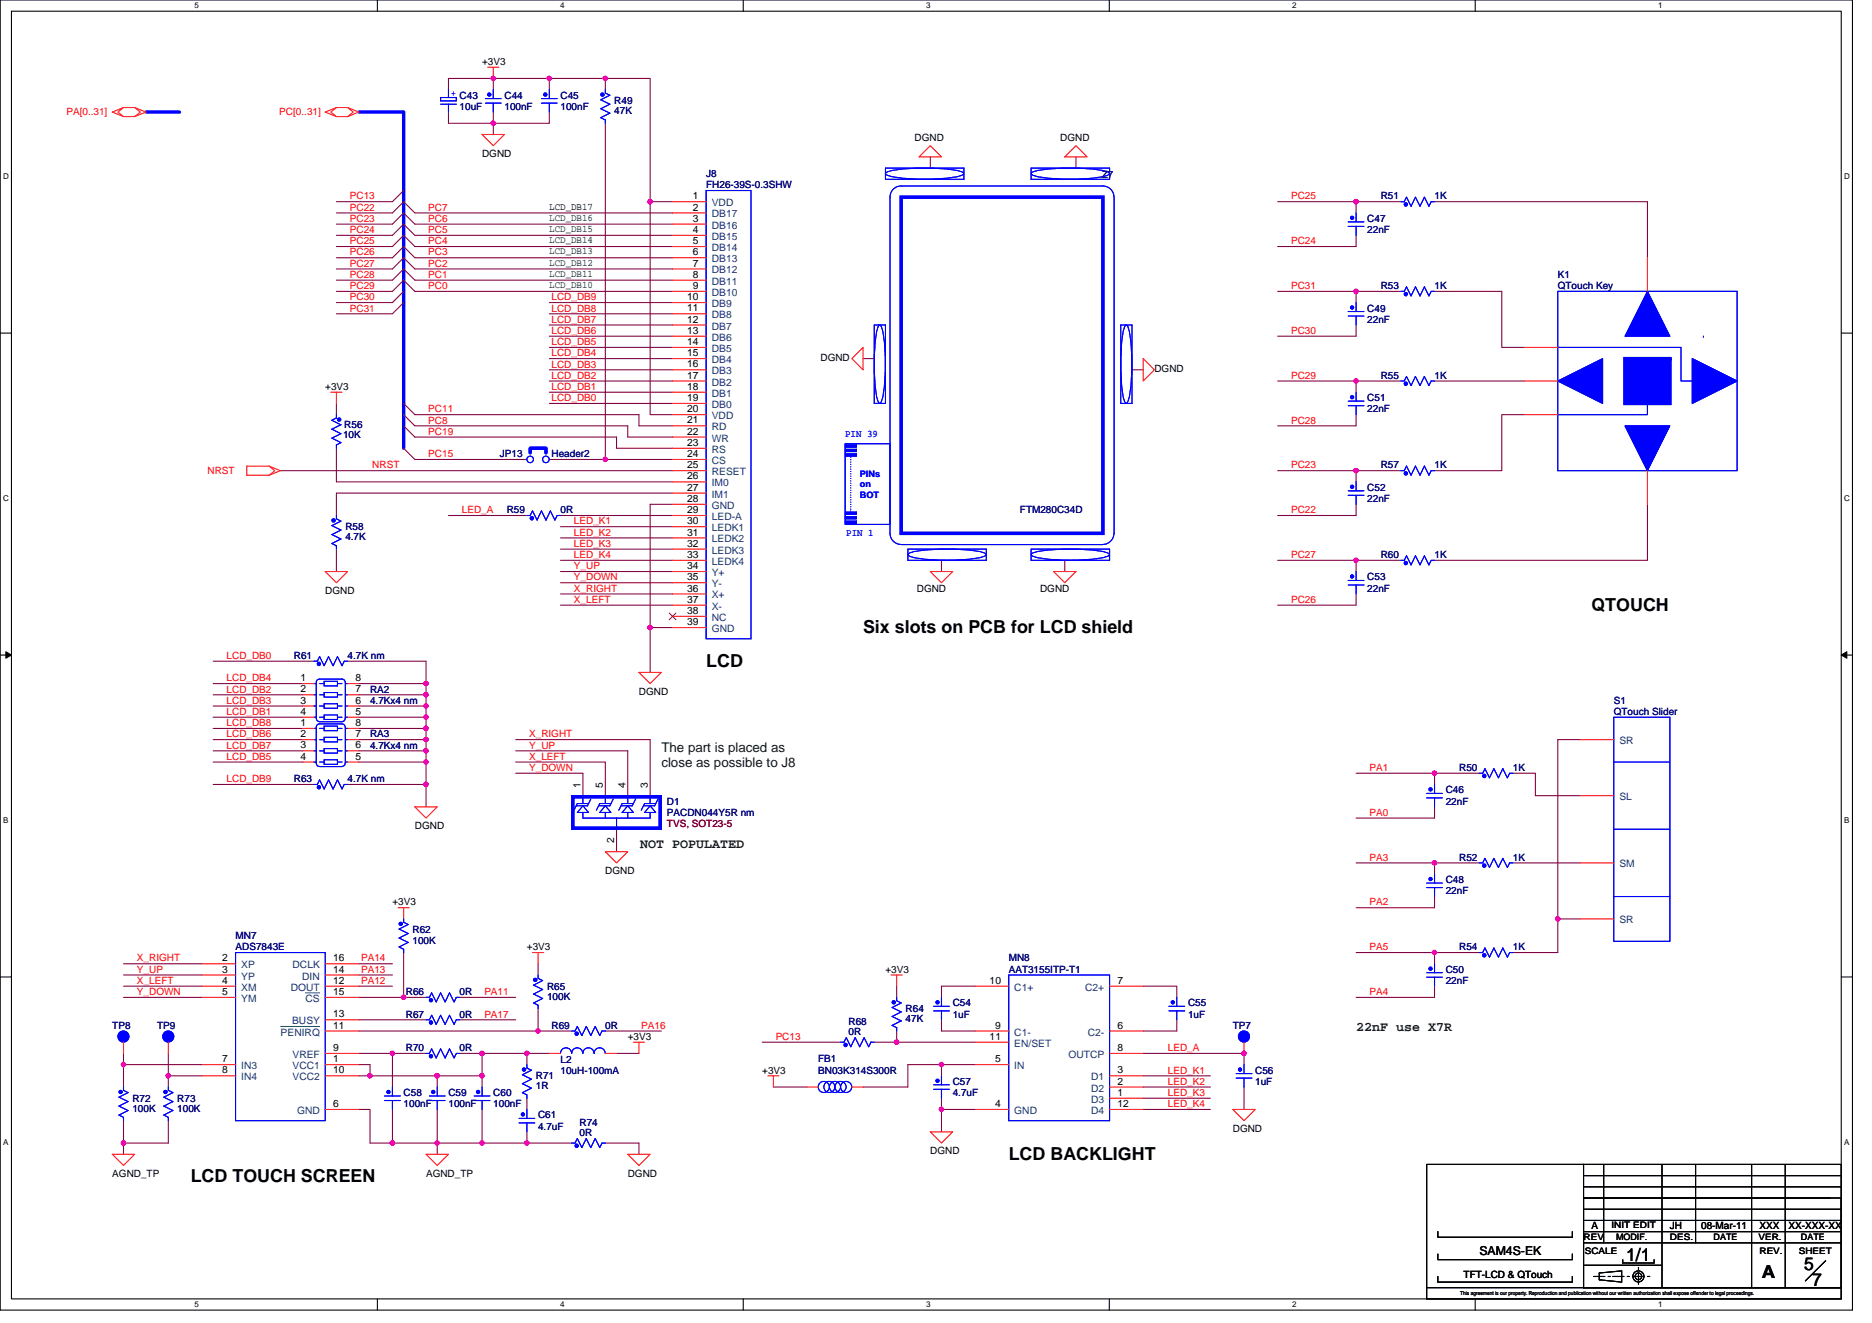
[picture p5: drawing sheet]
<svg xmlns="http://www.w3.org/2000/svg" width="297mm" height="210mm" viewBox="0 0 297 210" stroke-linecap="round" stroke-linejoin="round" font-family="sans-serif">
<path d="M0 0h293.9v207.9h-293.9zM1.8 1.8h290.4v204.3h-290.4z" fill="none" stroke="#000" stroke-width=".17"/>
<g fill="#fff">
<path d="M30.8 .2h.7v1.4h-.7z"/>
<path d="M30.8 206.3h.7v1.4h-.7z"/>
</g>
<path d="M59.9 0v1.8M59.9 206.1v1.8" fill="none" stroke="#000" stroke-width=".17"/>
<g fill="#fff">
<path d="M88.9 .2h.7v1.4h-.7z"/>
<path d="M88.9 206.3h.7v1.4h-.7z"/>
</g>
<path d="M117.9 0v1.8M117.9 206.1v1.8" fill="none" stroke="#000" stroke-width=".17"/>
<g fill="#fff">
<path d="M147 .2h.7v1.4h-.7z"/>
<path d="M147 206.3h.7v1.4h-.7z"/>
</g>
<path d="M176 0v1.8M176 206.1v1.8" fill="none" stroke="#000" stroke-width=".17"/>
<g fill="#fff">
<path d="M205 .2h.7v1.4h-.7z"/>
<path d="M205 206.3h.7v1.4h-.7z"/>
</g>
<path d="M234.1 0v1.8M234.1 206.1v1.8" fill="none" stroke="#000" stroke-width=".17"/>
<g fill="#fff">
<path d="M263.1 .2h.7v1.4h-.7z"/>
<path d="M263.1 206.3h.7v1.4h-.7z"/>
<path d="M.5 27.3h.9v1.4h-.9z"/>
<path d="M292.6 27.3h.9v1.4h-.9z"/>
<path d="M.5 78.4h.9v1.4h-.9z"/>
<path d="M292.6 78.4h.9v1.4h-.9z"/>
</g>
<path d="M0 52.9h1.8M292.2 52.9h1.7" fill="none" stroke="#000" stroke-width=".17"/>
<g fill="#fff">
<path d="M.5 129.5h.8v1.4h-.8z"/>
<path d="M292.6 129.5h.9v1.4h-.9z"/>
</g>
<path d="M0 103.9h1.8M292.2 103.9h1.7" fill="none" stroke="#000" stroke-width=".17"/>
<path d="M.9 103.4l.9 .5-.9 .5zM292.2 103.9l.8-.5v1z" fill="#000" stroke="#000" stroke-width=".16"/>
<g fill="#fff">
<path d="M.5 180.5h.8v1.4h-.8z"/>
<path d="M292.6 180.5h.9v1.4h-.9z"/>
</g>
<g fill="none" stroke="#000" stroke-width=".17">
<path d="M0 155h1.8M292.2 155h1.7M228.2 199v.9h21.3v-.9M228.2 195.4v.9h21.3v-.9M251.3 186.5h40.9M251.3 193.6h40.7M251.3 191.9h40.7M251.3 190.1h39.1M251.3 188.3h40.9M251.3 197.2h40.9M251.3 184.7h-24.9v19.6M251.3 195.4h40.9"/>
<path d="M251.3 184.7h40.9v19.6h-40.9zM251.3 190.1h40.9v14.2h-40.9zM254.5 184.7v12.5M257.5 199.9v.5h5v-.5M263.7 184.7v19.6M269 184.7v12.5M277.9 184.7v19.6M283.3 184.7v19.6M226.4 204.3h65.8v1.8h-65.8zM228.2 202.5v.9h21.3v-.9M251.3 200.7h12.4M252.9 202.5h1.8"/>
<path d="M253.8 202l3.5-.4v1.8l-3.5-.3zM255.2 202.5h.3M255.9 202.5h1.8M258.2 202.5h.4M259.1 202.5h1.8M260 201.1v.3M260 202v1.8M261.4 202.5h.4M289.7 200l-3.2 3.2"/>
<circle cx="260" cy="202.5" r=".53"/>
<circle cx="260" cy="202.5" r=".88"/>
</g>
<g fill="none" stroke="#800040" stroke-width=".17">
<path d="M71.2 17.8v1.8h7.1M78.3 12.4h8.9v1.8M78.3 12.4v1.8M78.3 19.6v1.7M78.3 12.4h-7.1v1.8M78.3 17.8v1.8M87.2 12.4h8.9v1.8M87.2 17.8v1.8h-8.9M96.1 12.4h7.1v19.6h3.5M96.1 19.6v53.3M53.4 39.1h8.9l1.7-1.8 1.8 1.8h40.9M53.4 37.3h8.9l1.7-1.7 1.8 1.7h40.9"/>
<path d="M53.4 35.6h8.9l1.7-1.8 1.8 1.8h40.9M53.4 33.8h8.9l1.7-1.8 1.8 1.8h40.9M64 30.2l-1.7 1.8h-8.9M103.2 32v33.8h3.5M147.6 24.9v1.8M170.7 24.9v1.8M202.7 32h12.5v1.8M215.2 32h7.1M215.2 37.3v1.8h-12.5M227.6 32h33.8v8.9M53.4 46.2h8.9l1.7-1.7 1.8 1.7h40.9M53.4 44.4h8.9l1.7-1.7 1.8 1.7h40.9"/>
<path d="M53.4 42.7h8.9l1.7-1.8 1.8 1.8h40.9M53.4 40.9h8.9l1.7-1.8 1.8 1.8h40.9M64 46.2l-1.7 1.8h-8.9M64 48l-1.7 1.8h-8.9M87.2 48h19.5M87.2 49.8h19.5M87.2 51.6h19.5M87.2 53.3h19.5M87.2 55.1h19.5M87.2 56.9h19.5M87.2 58.7h19.5M136.9 56.9h1.8"/>
<path d="M179.6 58.7h1.8M202.7 46.2h12.5v1.8M215.2 46.2h7.1M215.2 51.6v1.7h-12.5M227.6 46.2h10.7v8.9h3.5M44.5 74.7h62.2M53.4 64v1.8M53.4 71.1v5.4h53.3M64 71.1l1.8 1.8h17.8M64 67.6l1.8 1.7h32v1.8h8.9M64 64l1.8 1.8h35.6v1.8h5.3M64 65.8l1.8 1.8h33.8v1.7h7.1"/>
<path d="M87.2 72.9h8.9M87.2 60.5h19.5M87.2 62.2h19.5M87.2 64h19.5M96.1 72.9h10.6M106.7 78.2h-53.3v3.6M202.7 60.5h12.5v1.7M202.7 74.7h12.5v1.8M215.2 74.7h7.1M215.2 60.5h7.1M215.2 65.8v1.8h-12.5M227.6 60.5h14.2"/>
<path d="M241.8 65.8h-3.5v8.9h-10.7M53.4 87.1v3.6M71.2 81.8h12.4M88.9 96h17.8M88.9 94.2h17.8M88.9 92.5h17.8M88.9 90.7h17.8M88.9 88.9h17.8M88.9 87.1h17.8M88.9 85.3h17.8M88.9 83.6h17.8M88.9 81.8h17.8"/>
<path d="M103.2 99.6v7.1M106.7 80h-3.5v19.6h3.5M149.4 88.9v1.8M168.9 88.9v1.8M202.7 88.9h12.5v1.8M215.2 88.9h7.1M215.2 80v1.8h-12.5M215.2 94.2v1.8h-12.5M261.4 80v8.9h-33.8M33.8 104.9h16M33.8 108.5h14.2M33.8 119.1h14.2"/>
<path d="M33.8 117.3h14.2M33.8 115.6h14.2M33.8 113.8h14.2M33.8 112h14.2M33.8 110.2h14.2M55.2 104.9h12.4v3.6M56.9 108.5h10.7M56.9 110.2h10.7M56.9 112h10.7M56.9 113.8h10.7M56.9 115.6h10.7M56.9 117.3h10.7"/>
<path d="M56.9 119.1h10.7M67.6 108.5v1.7M67.6 110.2v1.8M67.6 112v1.8M67.6 113.8v1.8M67.6 115.6v1.7M67.6 119.1v1.8M67.6 117.3v1.8M81.8 117.3h21.4v8.9M81.8 119.1h17.8v7.1M250.7 117.3h-3.5v28.5M33.8 120.9h14.2"/>
<path d="M33.8 124.5h16M55.2 124.5h12.4M56.9 120.9h10.7M67.6 124.5v3.5M67.6 120.9v3.6M81.8 120.9h14.3v5.3M81.8 122.7h10.7v3.5M97.8 131.6v3.5M215.2 122.7h12.4v1.8M215.2 136.9h12.4v1.8M227.6 136.9h7.1M227.6 122.7h7.1"/>
<path d="M227.6 128v1.8h-12.4M240.1 136.9h10.6M240.1 122.7h3.5v3.5h7.1M19.6 152.9h12.4M19.6 154.7h12.4M19.6 156.5h12.4M19.6 158.2h12.4M56.9 158.2h7.1M56.9 156.5h5.4M56.9 154.7h5.4M56.9 152.9h5.4M64 151.1v7.1"/>
<path d="M64 158.2h3.6M72.9 158.2h8.9M85.4 152.9v1.8M142.3 156.5v1.7M154.7 156.5h-5.3v1.7M181.4 156.5h5.3v1.7M215.2 151.1h12.4v1.8M227.6 151.1h7.1M227.6 142.2v1.8h-12.4M227.6 156.5v1.7h-12.4M247.2 145.8v5.3h-7.1M247.2 145.8h3.5"/>
<path d="M19.6 167.1v1.8M19.6 168.9v3.6M19.6 168.9h12.4M19.6 177.8v3.6M26.7 170.7v1.8M26.7 177.8v3.6h-7.1M26.7 167.1v3.6M26.7 170.7h5.3M56.9 161.8h10.7M56.9 168.9h1.8v1.8M56.9 170.7h1.8M56.9 176h1.8v5.4h3.6"/>
<path d="M56.9 167.1h5.4M56.9 163.6h28.5M58.7 170.7h10.7M62.3 167.1h5.3M62.3 167.1v5.4M62.3 176v5.4M69.4 176v5.4M69.4 170.7v1.8M69.4 170.7h7.1M72.9 167.1h3.6M72.9 161.8h8.9M76.5 176v5.4"/>
<path d="M76.5 170.7v1.8M76.5 167.1v3.6M76.5 167.1h7.1M83.6 167.1v1.8M83.6 174.2v1.8M83.6 179.6v1.8M83.6 167.1h3.6M85.4 163.6h5.3M85.4 160v3.6M96.1 163.6h8.8M97.8 167.1h3.6M120.9 165.4h12.5"/>
<path d="M122.7 172.5h5.4M138.7 165.4h3.6M142.3 163.6v1.8M142.3 165.4h12.4M149.4 168.9h5.3M149.4 176h5.3M149.4 161.8v1.8h5.3M149.4 174.2v1.8M149.4 176v3.6M149.4 168.9v1.8M149.4 168.9h-5.3v3.6h-7.2M181.4 172.5h10.7"/>
<path d="M181.4 174.2h10.7M181.4 176h10.7M181.4 167.1h16v1.8M181.4 170.7h10.7M186.7 161.8v1.8h-5.3M197.4 172.5v3.5M19.6 181.4v1.7M62.3 181.4h7.1M69.4 181.4v1.7M69.4 181.4h7.1M76.5 181.4h7.1M83.6 181.4h7.1"/>
<path d="M96.1 181.4h5.3v1.7"/>
</g>
<g fill="#f0f" stroke="#f0f" stroke-width=".17">
<circle cx="197.4" cy="167.1" r=".35"/>
<circle cx="142.3" cy="165.3" r=".35"/>
<circle cx="149.4" cy="168.9" r=".35"/>
<circle cx="149.4" cy="176" r=".35"/>
<circle cx="103.2" cy="99.6" r=".35"/>
<circle cx="26.7" cy="170.7" r=".35"/>
<circle cx="19.6" cy="168.9" r=".35"/>
<circle cx="19.6" cy="181.3" r=".35"/>
<circle cx="85.4" cy="163.6" r=".35"/>
<circle cx="83.6" cy="167.1" r=".35"/>
<circle cx="64" cy="158.2" r=".35"/>
<circle cx="62.3" cy="167.1" r=".35"/>
<circle cx="83.6" cy="181.3" r=".35"/>
<circle cx="76.5" cy="181.3" r=".35"/>
<circle cx="62.3" cy="181.3" r=".35"/>
<circle cx="78.3" cy="19.5" r=".35"/>
<circle cx="96" cy="12.4" r=".35"/>
<circle cx="103.2" cy="32" r=".35"/>
<circle cx="78.3" cy="12.4" r=".35"/>
<circle cx="96" cy="72.9" r=".35"/>
<circle cx="87.1" cy="12.4" r=".35"/>
<circle cx="69.4" cy="181.3" r=".35"/>
<circle cx="76.5" cy="167.1" r=".35"/>
<circle cx="215.2" cy="88.9" r=".35"/>
<circle cx="215.2" cy="74.7" r=".35"/>
<circle cx="215.2" cy="60.4" r=".35"/>
<circle cx="215.2" cy="46.2" r=".35"/>
<circle cx="215.2" cy="32" r=".35"/>
<circle cx="227.6" cy="151.1" r=".35"/>
<circle cx="227.6" cy="136.9" r=".35"/>
<circle cx="227.6" cy="122.7" r=".35"/>
<circle cx="247.2" cy="145.8" r=".35"/>
<circle cx="69.4" cy="170.7" r=".35"/>
<circle cx="58.7" cy="170.7" r=".35"/>
<circle cx="76.5" cy="170.7" r=".35"/>
<circle cx="67.6" cy="108.4" r=".35"/>
<circle cx="67.6" cy="110.2" r=".35"/>
<circle cx="67.6" cy="112" r=".35"/>
<circle cx="67.6" cy="113.8" r=".35"/>
<circle cx="67.6" cy="115.6" r=".35"/>
<circle cx="67.6" cy="119.1" r=".35"/>
<circle cx="67.6" cy="120.9" r=".35"/>
<circle cx="67.6" cy="124.4" r=".35"/>
<circle cx="67.6" cy="117.3" r=".35"/>
</g>
<path d="M23.2 17.8h5.3M56.9 17.8h7.1v53.3M143 31.3h32v53.3h-32zM84.1 71.8v-.7h2.5v.7M90.9 126.4h13.9v5h-13.9z" fill="none" stroke="#00f" stroke-width=".53"/>
<g fill="none" stroke="#f00" stroke-width=".17">
<path d="M19.6 17.1h1.8l1.8 .7-1.8 .7M21.4 17.1l.9 .7-.9 .7M21.4 18.5h-1.8l-1.8-.7 1.8-.7-.9 .7 .9 .7M53.4 17.1h1.8l1.7 .7-1.7 .7M55.2 18.5h-1.8l-1.8-.7 1.8-.7-.9 .7 .9 .7M55.2 17.1l.8 .7-.8 .7M71.2 14.2h.1M71.2 17.8h.1M77.4 10.7h1.8M78.3 10.7v1.7M78.3 14.2h.1M78.3 17.8h.1"/>
<path d="M87.2 14.2h.1M87.2 17.8h.1M96.1 14.2h.1M96.1 19.6h.1M76.5 21.3h3.5l-1.7 1.8zM106.7 32h5.4M106.7 33.8h5.4M106.7 35.6h5.4M106.7 37.3h5.4M106.7 39.1h5.4M147.6 23.1l1.8 1.8h-3.6zM147.6 26.7h.1"/>
<path d="M170.7 26.7h.1M170.7 23.1l1.8 1.8h-3.6zM215.2 33.8h.1M215.2 37.3h.1M222.3 32h.1M227.6 32h.1M106.7 40.9h5.4M106.7 42.7h5.4M106.7 44.4h5.4M106.7 46.2h5.4M106.7 48h5.4M106.7 49.8h5.4"/>
<path d="M106.7 51.6h5.4M106.7 53.3h5.4M106.7 55.1h5.4M106.7 56.9h5.4M106.7 58.7h5.4M135.2 56.9l1.7-1.8v3.6zM138.7 56.9h.1M179.6 58.7h.1M181.4 56.9l1.8 1.8-1.8 1.8zM215.2 48h.1M215.2 51.6h.1M222.3 46.2h.1"/>
<path d="M227.6 46.2h.1M241.8 55.1h5.4M261.4 40.9v5.3M42.7 74h-3.5v1.4h3.5M42.7 74l1.8 .7-1.8 .7M42.7 74l.9 .7-.9 .7M52.5 62.2h1.8M53.4 62.2v1.8M53.4 65.8h.1M53.4 71.1h.1M83.6 72.9h.1M87.2 72.9h.1"/>
<path d="M106.7 60.5h5.4M106.7 62.2h5.4M106.7 64h5.4M106.7 65.8h5.4M106.7 67.6h5.4M106.7 69.3h5.4M106.7 71.1h5.4M106.7 72.9h5.4M106.7 74.7h5.4M106.7 76.5h5.4M106.7 78.2h5.4M215.2 62.2h.1"/>
<path d="M215.2 65.8h.1M215.2 76.5h.1M222.3 74.7h.1M222.3 60.5h.1M227.6 74.7h.1M227.6 60.5h.1M241.8 60.5h5.4M241.8 65.8h5.4M261.4 74.7v5.3M51.6 90.7h3.6l-1.8 1.8zM53.4 81.8h.1M53.4 87.1h.1"/>
<path d="M83.6 81.8h.1M88.9 81.8h.1M106.7 80h5.4M106.7 81.8h5.4M106.7 83.6h5.4M106.7 85.3h5.4M106.7 87.1h5.4M106.7 88.9h5.4M106.7 90.7h5.4M106.7 92.5h5.4M106.7 94.2h5.4M106.7 96h5.4"/>
<path d="M106.7 97.8h5.4M106.7 99.6h5.4M147.6 90.7h3.6l-1.8 1.8zM149.4 88.9h.1M167.2 90.7h3.5l-1.8 1.8zM168.9 88.9h.1M215.2 90.7h.1M215.2 94.2h.1M215.2 80h.1M222.3 88.9h.1M227.6 88.9h.1M48 115.6h1.8"/>
<path d="M48 117.3h1.8M48 119.1h1.8M48 108.5h1.8M48 110.2h1.8M48 112h1.8M48 113.8h1.8M49.8 104.9h.1M55.2 104.9h.1M55.2 119.1h1.7M55.2 117.3h1.7M55.2 115.6h1.7M55.2 113.8h1.7"/>
<path d="M55.2 112h1.7M55.2 110.2h1.7M55.2 108.5h1.7M101.4 106.7h3.5l-1.7 1.8zM250.7 117.3h5.4M48 120.9h1.8M49.8 124.5h.1M55.2 120.9h1.7M55.2 124.5h.1M65.8 128h3.6l-1.8 1.8zM92.5 126.2h.1M96.1 135.1h3.5l-1.8 1.8z"/>
<path d="M96.1 126.2h.1M97.8 131.6h.1M99.6 126.2h.1M103.2 126.2h.1M227.6 124.5h.1M227.6 128h.1M227.6 138.7h.1M234.7 122.7h.1M234.7 136.9h.1M240.1 122.7h.1M240.1 136.9h.1M250.7 126.2h5.4"/>
<path d="M250.7 136.9h5.4M32 152.9h5.4M32 154.7h5.4M32 156.5h5.4M32 158.2h5.4M51.6 152.9h5.3M51.6 154.7h5.3M51.6 156.5h5.3M51.6 158.2h5.3M63.2 144h1.7M64 144v1.8M64 145.8h.1"/>
<path d="M64 151.1h.1M67.6 158.2h.1M72.9 158.2h.1M84.5 151.1h1.8M85.4 151.1v1.8M85.4 154.7h.1M141.4 154.7h1.8M142.3 154.7v1.8M142.3 158.2h.1M149.4 158.2h.1M154.7 156.5h5.4M176.1 156.5h5.3"/>
<path d="M186.7 158.2h.1M227.6 152.9h.1M227.6 156.5h.1M227.6 142.2h.1M234.7 151.1h.1M240.1 151.1h.1M250.7 145.8h5.4M19.6 172.5h.1M19.6 177.8h.1M19.6 165.4v1.7M26.7 165.4v1.7M26.7 172.5h.1"/>
<path d="M26.7 177.8h.1M32 168.9h5.4M32 170.7h5.4M51.6 161.8h5.3M51.6 163.6h5.3M51.6 167.1h5.3M51.6 168.9h5.3M51.6 170.7h5.3M51.6 176h5.3M62.3 172.5h.1M62.3 176h.1M67.6 167.1h.1"/>
<path d="M67.6 161.8h.1M69.4 172.5h.1M69.4 176h.1M72.9 167.1h.1M72.9 161.8h.1M76.5 172.5h.1M76.5 176h.1M83.6 176h.1M83.6 179.6h.1M83.6 168.9h.1M83.6 174.2h.1M85.4 160h.1"/>
<path d="M87.2 167.1h1.7M90.7 163.6h.1M96.1 167.1h1.7M96.1 163.6h.1M100.5 165.4h1.8M101.4 165.4v1.7M121.8 170.7h1.8M122.7 170.7v1.8M128.1 172.5h1.7M133.4 165.4h.1M135.2 172.5h1.7M138.7 165.4h.1"/>
<path d="M142.3 163.6h.1M147.6 179.6h3.6l-1.8 1.8zM149.4 170.7h.1M149.4 174.2h.1M149.4 161.8h.1M154.7 163.6h5.4M154.7 165.4h5.4M154.7 168.9h5.4M154.7 176h5.4M176.1 163.6h5.3M176.1 167.1h5.3M176.1 170.7h5.3"/>
<path d="M176.1 172.5h5.3M176.1 174.2h5.3M176.1 176h5.3M186.7 161.8h.1M195.6 176h3.6l-1.8 1.8zM197.4 168.9h.1M197.4 172.5h.1M197.4 165.4v1.7M17.8 183.1h3.6l-1.8 1.8zM67.6 183.1h3.6l-1.8 1.8zM90.7 181.4h.1M96.1 181.4h.1"/>
<path d="M99.6 183.1h3.6l-1.8 1.8z"/>
</g>
<g fill="none" stroke="#00f" stroke-width=".17">
<path d="M69.9 15.5h2.5v.5h-2.5zM69.9 16.5h2.5M71.2 16.5v1.3M71.2 14.2v1.3M77 16.4h2.5M77 15.6h2.5M78.3 14.2v1.4M78.3 16.4v1.4M85.9 16.4h2.5M85.9 15.6h2.5M87.2 14.2v1.4M87.2 16.4v1.4"/>
<path d="M96.1 14.2v.6l.7 .3-1.5 .7 1.5 .7-1.5 .8 1.5 .6-1.5 .8 .8 .3v.6M112.1 30.2h7.1v71.1h-7.1zM140.5 26.7h12.4v1.7h-12.4zM140.6 27.4a20.7 20.7 0 0 1 7.4-.7l2.2 .1a7.4 7.4 0 0 1 2.6 .6l.1 .1a2.46 2.46 0 0 1-1.8 .7 31.6 31.6 0 0 1-10.1-.3l-.5-.4zM141.2 31.3v53.3a1.77 1.77 0 0 0 1.8 1.8M143 29.5a1.75 1.75 0 0 0-1.8 1.8M143 29.5h32M163.6 26.7h12.5v1.7h-12.5zM163.7 27.4a20.7 20.7 0 0 1 7.4-.7l2.2 .1a7.4 7.4 0 0 1 2.6 .6l.1 .1a2.46 2.46 0 0 1-1.8 .7 31.6 31.6 0 0 1-10.1-.3l-.5-.4zM175 29.5a1.77 1.77 0 0 1 1.8 1.8M176.8 31.3v53.3a1.79 1.79 0 0 1-1.8 1.8M213.9 35.9h2.5"/>
<path d="M213.9 35.2h2.5M215.2 33.8v1.4M215.2 35.9v1.4M222.3 32h.5l.4-.7 .7 1.4 .7-1.4 .7 1.4 .7-1.4 .7 1.4 .4-.7h.5M138.7 51.6h1.8v12.4h-1.8zM139.4 51.7l.2-.1a2.43 2.43 0 0 1 .6 1.8 31.7 31.7 0 0 1-.3 10.1l-.3 .5a2.45 2.45 0 0 1-.6-1.8 32.8 32.8 0 0 1 .3-10.2zM177.8 51.6h1.8v12.4h-1.8zM178.5 51.7l.2-.1a2.43 2.43 0 0 1 .6 1.8 31.7 31.7 0 0 1-.2 10.1l-.4 .5a2.45 2.45 0 0 1-.6-1.8 32.8 32.8 0 0 1 .3-10.2zM213.9 50.1h2.5M213.9 49.4h2.5M215.2 48v1.4M215.2 50.1v1.5"/>
<path d="M222.3 46.2h.5l.4-.7 .7 1.4 .7-1.4 .7 1.4 .7-1.4 .7 1.4 .4-.7h.5M247.2 46.2h28.4v28.5h-28.4zM247.2 55.1h19.5v5.4h1.8M270.3 53.3h.1M53.4 65.8v.5l-.7 .4 1.4 .7-1.4 .7 1.4 .7-1.4 .7 1.4 .7-.7 .4v.5M134.1 70.4h7.1v12.8h-7.1zM213.9 64.4h2.5M213.9 63.6h2.5M213.9 78.6h2.5M213.9 77.9h2.5M215.2 62.2v1.4M215.2 64.4v1.4"/>
<path d="M215.2 76.5v1.4M215.2 78.6v1.4M222.3 74.7h.5l.4-.7 .7 1.4 .7-1.4 .7 1.4 .7-1.4 .7 1.4 .4-.7h.5M222.3 60.5h.5l.4-.8 .7 1.5 .7-1.5 .7 1.5 .7-1.5 .7 1.5 .4-.7h.5M261.4 64v1.8h-14.2M53.4 81.8v.5l.7 .4-1.4 .7 1.4 .7-1.4 .7 1.4 .7-1.4 .7 .7 .4v.5M83.6 81.8h.5l.4-.7 .7 1.4 .7-1.4 .7 1.4 .7-1.4 .8 1.4 .3-.7h.5M143 86.4h32M144.1 87.1h12.4v1.8h-12.4zM144.2 87.8a20.7 20.7 0 0 1 7.3-.7l2.2 .2a7.4 7.4 0 0 1 2.7 .5l.1 .2a2.46 2.46 0 0 1-1.8 .6 31.6 31.6 0 0 1-10.2-.3l-.4-.3zM163.6 87.1h12.5v1.8h-12.5zM163.7 87.8a20.7 20.7 0 0 1 7.4-.7l2.2 .2a7.4 7.4 0 0 1 2.6 .5l.1 .2a2.46 2.46 0 0 1-1.8 .6 31.6 31.6 0 0 1-10.1-.3l-.5-.3z"/>
<path d="M213.9 92.8h2.5M213.9 92.1h2.5M215.2 90.7v1.4M215.2 92.8v1.4M222.3 88.9h.5l.4-.7 .7 1.4 .7-1.4 .7 1.4 .7-1.4 .7 1.4 .4-.7h.5M49.8 104.9h.6l.3-.7 .7 1.4 .7-1.4 .7 1.4 .7-1.4 .8 1.4 .3-.7h.6M49.8 117.3h.4M49.8 115.6h.4M49.8 110.2h.4M49.8 108.5h.4M49.8 119.1h.4M49.8 113.8h.4"/>
<path d="M49.8 112h.4M50.2 113.9a.53 .53 0 0 0 .5 .6M50.2 108.3v5.7M50.2 108.3l.2-.5 .3-.1h3.6l.4 .3 .1 .3M50.7 115.6h.7M50.7 117.3h.7M50.7 119.1h.7M50.7 108.5h.7M50.7 110.2h.7M50.7 112h.7M50.7 113.8h.7M50.7 114.5h3.6"/>
<path d="M51.4 115.2h2.1v.7h-2.1zM51.4 117h2.1v.7h-2.1zM51.4 118.8h2.1v.7h-2.1zM51.4 108.1h2.1v.7h-2.1zM51.4 109.9h2.1v.7h-2.1zM51.4 111.7h2.1v.7h-2.1zM51.4 113.4h2.1v.8h-2.1zM53.5 115.6h.8M53.5 117.3h.8M53.5 119.1h.8M53.5 108.5h.8M53.5 110.2h.8"/>
<path d="M53.5 113.8h.8M53.5 112h.8M54.8 113.9a.54 .54 0 0 1-.6 .6M54.8 108.3v5.7M54.8 115.6h.4M54.8 117.3h.4M54.8 119.1h.4M54.8 108.5h.4M54.8 110.2h.4M54.8 112h.4M54.8 113.8h.4M256.1 113.8h8.9v35.6h-8.9z"/>
<path d="M49.8 124.5h.6l.3-.8 .7 1.5 .7-1.5 .7 1.5 .7-1.5 .8 1.5 .3-.7h.6M49.8 120.9h.4M50.7 121.6a.53 .53 0 0 1-.5-.5v-5.7a.51 .51 0 0 1 .5-.5h3.6l.4 .2 .1 .3v5.7a.54 .54 0 0 1-.6 .5M50.7 120.9h.7M50.7 121.6h3.6M51.4 120.5h2.1v.8h-2.1zM53.5 120.9h.8M54.8 120.9h.4M92.5 127.8l.9 1.1h-1.8zM92.5 126.2v1.3M93.4 127.5h-1.8l-.5 1M93.7 126.8l-.5 1h-1.8"/>
<path d="M96.1 127.8l.8 1.1h-1.7zM96.1 128.9v.9M96.1 126.2v1.3M96.9 127.5h-1.7l-.6 1M97.3 126.8l-.5 1h-1.8M97.8 129.8v1.8M99.6 127.8l.9 1.1h-1.8zM99.6 128.9v.9M99.6 126.2v1.3M100.5 127.5h-1.8l-.5 1M100.9 126.8l-.6 1h-1.8M103.2 128.9v.9h-10.7v-.9"/>
<path d="M103.2 127.8l.9 1.1h-1.8zM103.2 126.2v1.3M104.1 127.5h-1.8l-.6 1M104.4 126.8l-.5 1h-1.8M226.4 126.6h2.5M226.4 125.9h2.5M227.6 124.5v1.4M227.6 126.6v1.4M227.6 138.7v1.4M234.7 122.7h.6l.3-.7 .7 1.4 .7-1.4 .8 1.4 .7-1.4 .7 1.4 .3-.7h.6M234.7 136.9h.6l.3-.7 .7 1.4 .7-1.4 .8 1.4 .7-1.4 .7 1.4 .3-.7h.6M256.1 131.6h8.9"/>
<path d="M256.1 120.9h8.9M37.4 151.1h14.2v26.7h-14.2zM64 145.8v.5l.8 .4-1.5 .7 1.5 .7-1.5 .7 1.5 .7-1.5 .7 .7 .4v.5M67.6 158.2h.5l.4-.7 .7 1.5 .7-1.5 .7 1.5 .7-1.5 .7 1.5 .4-.8h.5M85.4 154.7v.5l.7 .4-1.4 .7 1.4 .7-1.4 .7 1.4 .7-1.4 .7 .7 .4v.5M142.3 158.2v.6l.7 .3-1.4 .8 1.4 .6-1.4 .8 1.4 .7-1.4 .7 .7 .3v.6M148.1 159.7h2.5M149.4 158.2v1.5M160.1 154.7h16v23.1h-16zM185.5 159.7h2.5M186.7 158.2v1.5M226.4 155h2.5"/>
<path d="M226.4 154.3h2.5M226.4 140.8h2.5M226.4 140.1h2.5M227.6 152.9v1.4M227.6 155v1.5M227.6 140.8v1.4M234.7 151.1h.6l.3-.7 .7 1.4 .7-1.4 .8 1.4 .7-1.4 .7 1.4 .3-.7h.6M256.1 142.2h8.9M19.6 172.5v.5l.7 .4-1.4 .7 1.4 .7-1.4 .7 1.4 .7-1.4 .7 .7 .4v.5M26.7 172.5v.5l.7 .4-1.4 .7 1.4 .7-1.4 .7 1.4 .7-1.4 .7 .7 .4v.5M61 174.6h2.5M61 173.9h2.5"/>
<path d="M62.3 172.5v1.4M62.3 174.6v1.4M67.6 167.1h.5l.4-.7 .7 1.5 .7-1.5 .7 1.5 .7-1.5 .7 1.5 .4-.8h.5M67.6 161.8h.5l.4-.7 .7 1.4 .7-1.4 .7 1.4 .7-1.4 .7 1.4 .4-.7h.5M68.1 174.6h2.5M68.1 173.9h2.5M69.4 172.5v1.4M69.4 174.6v1.4M75.2 174.6h2.5M75.2 173.9h2.5M76.5 172.5v1.4M76.5 174.6v1.4"/>
<path d="M82.4 178.2h2.5M82.4 177.4h2.5M83.6 168.9v.5l.7 .4-1.4 .7 1.4 .7-1.4 .7 1.4 .7-1.4 .8 .7 .3v.5M83.6 176v1.4M83.6 178.2v1.4M90.7 167.1a.88 .88 0 0 0-.9-.9 .88 .88 0 0 0-.9 .9M90.7 163.6h.5l.4-.7 .7 1.4 .7-1.4 .7 1.4 .7-1.4 .8 1.4 .3-.7h.6M92.5 167.1a.88 .88 0 0 0-.9-.9 .88 .88 0 0 0-.9 .9M94.3 167.1a.88 .88 0 0 0-.9-.9 .88 .88 0 0 0-.9 .9M96 167.1a.88 .88 0 0 0-.8-.9 .88 .88 0 0 0-.9 .9M133.4 165.4h.5l.4-.8 .7 1.5 .7-1.5 .7 1.5 .7-1.5 .7 1.5 .4-.7h.5M148.1 172.8h2.5"/>
<path d="M148.1 172.1h2.5M148.1 160.4h2.5M149.4 170.7v1.4M149.4 172.8v1.4M149.4 160.4v1.4M185.5 160.4h2.5M186.7 160.4v1.4M196.1 171h2.5M196.1 170.3h2.5M197.4 168.9v1.4M197.4 171v1.5M90.7 181.4h.5l.4-.8 .7 1.5 .7-1.5 .7 1.5 .7-1.5 .8 1.5 .3-.7h.6"/>
<circle cx="84.1" cy="72.9" r=".52"/>
<circle cx="86.6" cy="72.9" r=".52"/>
<circle cx="130.7" cy="172.5" r=".88"/>
<circle cx="131.6" cy="172.5" r=".88"/>
<circle cx="132.5" cy="172.5" r=".88"/>
<circle cx="133.4" cy="172.5" r=".88"/>
<circle cx="134.3" cy="172.5" r=".88"/>
</g>
<g fill="#00f" stroke="#00f" stroke-width=".17">
<path d="M134.1 70.6v.4h1.8v-.4z" fill-rule="evenodd"/>
<path d="M134.1 81.3v.3h1.8v-.3z" fill-rule="evenodd"/>
<path d="M134.1 72v.4h1.8v-.4z" fill-rule="evenodd"/>
<path d="M134.1 82.7v.3h1.8v-.3z" fill-rule="evenodd"/>
<path d="M134.1 82v.3h1.8v-.3z" fill-rule="evenodd"/>
<path d="M134.1 71.3v.3h1.8v-.3z" fill-rule="evenodd"/>
<path d="M134.1 70.6v.4h1.8v-.4z" fill-rule="evenodd"/>
<path d="M134.1 81.3v.3h1.8v-.3z" fill-rule="evenodd"/>
<path d="M134.1 72v.4h1.8v-.4z" fill-rule="evenodd"/>
<path d="M134.1 82.7v.3h1.8v-.3z" fill-rule="evenodd"/>
<path d="M134.1 82v.3h1.8v-.3z" fill-rule="evenodd"/>
<path d="M134.1 71.3v.3h1.8v-.3z" fill-rule="evenodd"/>
<path d="M261.4 46.2l3.6 7.1h-7.2z" fill-rule="evenodd"/>
<path d="M268.5 56.9l7.1 3.6-7.1 3.5z" fill-rule="evenodd"/>
<path d="M257.8 67.6h7.2l-3.6 7.1z" fill-rule="evenodd"/>
<path d="M247.2 60.5l7.1-3.6v7.1z" fill-rule="evenodd"/>
<path d="M261.4 46.2l3.6 7.1h-7.2z" fill-rule="evenodd"/>
<path d="M268.5 56.9l7.1 3.6-7.1 3.5z" fill-rule="evenodd"/>
<path d="M257.8 67.6h7.2l-3.6 7.1z" fill-rule="evenodd"/>
<path d="M247.2 60.5l7.1-3.6v7.1z" fill-rule="evenodd"/>
<circle cx="223.1" cy="46.7" r=".26"/>
<circle cx="68.4" cy="167.6" r=".26"/>
<circle cx="63.6" cy="146.6" r=".26"/>
<circle cx="68.4" cy="158.7" r=".26"/>
<circle cx="68.4" cy="162.2" r=".26"/>
<circle cx="53.8" cy="66.6" r=".26"/>
<circle cx="134.2" cy="165.8" r=".26"/>
<circle cx="214.5" cy="48.8" r=".25"/>
<circle cx="235.5" cy="151.6" r=".26"/>
<circle cx="235.5" cy="123.1" r=".26"/>
<circle cx="148.8" cy="171.5" r=".25"/>
<circle cx="84.9" cy="155.5" r=".26"/>
<circle cx="50.6" cy="105.3" r=".26"/>
<circle cx="223.1" cy="89.3" r=".26"/>
<circle cx="227" cy="153.7" r=".25"/>
<circle cx="186.1" cy="159" r=".25"/>
<circle cx="223.1" cy="32.4" r=".26"/>
<circle cx="227" cy="125.2" r=".25"/>
<circle cx="75.9" cy="173.2" r=".25"/>
<circle cx="61.6" cy="173.2" r=".25"/>
<circle cx="19.1" cy="173.3" r=".26"/>
<circle cx="214.5" cy="63" r=".25"/>
<circle cx="77.6" cy="15" r=".25"/>
<circle cx="223.1" cy="75.1" r=".26"/>
<circle cx="91.5" cy="164" r=".26"/>
<circle cx="26.7" cy="164.5" r=".88"/>
<circle cx="141.8" cy="159" r=".26"/>
<circle cx="83" cy="176.8" r=".25"/>
<circle cx="235.5" cy="137.3" r=".26"/>
<circle cx="214.5" cy="34.6" r=".25"/>
<circle cx="52.9" cy="82.6" r=".26"/>
<circle cx="223.1" cy="60.9" r=".26"/>
<circle cx="196.8" cy="169.7" r=".25"/>
<circle cx="50.6" cy="124.9" r=".26"/>
<circle cx="86.5" cy="15" r=".25"/>
<circle cx="148.8" cy="159" r=".25"/>
<circle cx="95.6" cy="15" r=".26"/>
<circle cx="84.4" cy="82.2" r=".26"/>
<circle cx="83.2" cy="169.7" r=".26"/>
<circle cx="227" cy="139.5" r=".25"/>
<circle cx="197.4" cy="164.5" r=".88"/>
<circle cx="19.6" cy="164.5" r=".88"/>
<circle cx="68.7" cy="173.2" r=".25"/>
<circle cx="214.5" cy="91.5" r=".25"/>
<circle cx="26.3" cy="173.3" r=".26"/>
<circle cx="214.5" cy="77.2" r=".25"/>
<circle cx="91.5" cy="181.8" r=".26"/>
</g>
<path d="M135 72.5v8.6M135 81.1h.1" fill="none" stroke="#00f" stroke-width=".17" stroke-dasharray="0 .3"/>
<path d="M106.2 97.3l1.1 1M107.2 97.3l-1 1" fill="none" stroke="#804000" stroke-width=".16"/>
<g fill="#00f" stroke="#00f" stroke-width=".53">
<path d="M257.8 56.9v7.1h7.2v-7.1z" fill-rule="evenodd"/>
<path d="M257.8 56.9v7.1h7.2v-7.1z" fill-rule="evenodd"/>
</g>
<path d="M48.5 157.5h2.2M44.5 162.9h6.2" fill="none" stroke="#004080" stroke-width=".16"/>
<g font-size="2.8">
<text x="136.9" y="100.4">Six slots on PCB for LCD shield</text>
<text x="252.5" y="96.9">QTOUCH</text>
<text x="112.1" y="105.8">LCD</text>
<text x="160.1" y="184">LCD BACKLIGHT</text>
<text x="30.3" y="187.6">LCD TOUCH SCREEN</text>
<text x="258" y="200.1">1/1</text>
<text x="279.5" y="202.8">A</text>
<text x="286.3" y="201.5">5</text>
<text x="287.5" y="204">7</text>
</g>
<g font-size="2.1" fill="#004000">
<text x="104.9" y="119.3">The part is placed as</text>
<text x="104.9" y="121.7">close as possible to J8</text>
<text x="101.6" y="134.6">NOT POPULATED</text>
<text x="215.2" y="163.6">22nF use X7R</text>
</g>
<text font-size="1.9" x="234.7" y="199.1">SAM4S-EK</text>
<g font-size="1.6">
<text x="76.5" y="10.3">+3V3</text>
<text x="145.1" y="22.4">DGND</text>
<text x="168.2" y="22.4">DGND</text>
<text x="76.5" y="24.9">DGND</text>
<text x="87.2" y="33.3">LCD_DB17</text>
<text x="109.9" y="31.6">1</text>
<text x="109.9" y="33.4">2</text>
<text x="109.9" y="35.2">3</text>
<text x="109.9" y="37">4</text>
<text x="109.9" y="38.7">5</text>
<text x="109.9" y="40.5">6</text>
<text x="109" y="47.6">10</text>
<text x="109.9" y="42.3">7</text>
<text x="109.9" y="44.1">8</text>
<text x="109.9" y="45.8">9</text>
<text x="109" y="49.4">11</text>
<text x="109" y="51.2">12</text>
<text x="109" y="53">13</text>
<text x="109" y="54.7">14</text>
<text x="109" y="56.5">15</text>
<text x="109" y="58.3">16</text>
<text x="130.2" y="57.3">DGND</text>
<text x="183.2" y="59">DGND</text>
<text x="51.6" y="61.9">+3V3</text>
<text x="109" y="60.1">17</text>
<text x="109" y="61.8">18</text>
<text x="109" y="63.6">19</text>
<text x="109" y="65.4">20</text>
<text x="109" y="67.2">21</text>
<text x="109" y="69">22</text>
<text x="109" y="70.7">23</text>
<text x="109" y="72.5">24</text>
<text x="109" y="74.3">25</text>
<text x="109" y="76.1">26</text>
<text x="109" y="77.9">27</text>
<text x="109" y="79.6">28</text>
<text x="109" y="81.4">29</text>
<text x="109" y="83.2">30</text>
<text x="109" y="85">31</text>
<text x="109" y="86.7">32</text>
<text x="109" y="88.5">33</text>
<text x="51.6" y="94.2">DGND</text>
<text x="109" y="90.3">34</text>
<text x="109" y="92.1">35</text>
<text x="109" y="93.9">36</text>
<text x="109" y="95.6">37</text>
<text x="145.5" y="93.9">DGND</text>
<text x="165" y="93.9">DGND</text>
<text x="109" y="97.4">38</text>
<text x="109" y="99.2">39</text>
<text x="47.7" y="108.1">1</text>
<text x="47.7" y="109.9">2</text>
<text x="47.7" y="111.6">3</text>
<text x="47.7" y="113.4">4</text>
<text x="56.4" y="113.4">5</text>
<text x="56.4" y="111.6">6</text>
<text x="56.4" y="109.9">7</text>
<text x="56.4" y="108.1">8</text>
<text x="101.4" y="110.2">DGND</text>
<text x="47.7" y="115.2">1</text>
<text x="47.7" y="117">2</text>
<text x="47.7" y="118.7">3</text>
<text x="56.4" y="118.7">6</text>
<text x="56.4" y="117">7</text>
<text x="56.4" y="115.2">8</text>
<text x="47.7" y="120.5">4</text>
<text x="56.4" y="120.5">5</text>
<text x="92.1" y="125" transform="rotate(-90 92.1 125)">1</text>
<text x="95.7" y="125" transform="rotate(-90 95.7 125)">5</text>
<text x="99.2" y="125" transform="rotate(-90 99.2 125)">4</text>
<text x="102.8" y="125" transform="rotate(-90 102.8 125)">3</text>
<text x="65.8" y="131.6">DGND</text>
<text x="97.4" y="133.7" transform="rotate(-90 97.4 133.7)">2</text>
<text x="62.3" y="143.7">+3V3</text>
<text x="96.1" y="138.7">DGND</text>
<text x="35.2" y="152.5">2</text>
<text x="35.2" y="154.3">3</text>
<text x="52.8" y="154.3">14</text>
<text x="52.8" y="152.5">16</text>
<text x="83.6" y="150.8">+3V3</text>
<text x="140.5" y="154.3">+3V3</text>
<text x="35.2" y="156.1">4</text>
<text x="35.2" y="157.9">5</text>
<text x="52.8" y="161.4">13</text>
<text x="52.8" y="157.9">15</text>
<text x="52.8" y="156.1">12</text>
<text x="157" y="156.1">10</text>
<text x="177.3" y="156.1">7</text>
<text x="52.8" y="163.2">11</text>
<text x="52.8" y="166.8">9</text>
<text x="99.6" y="165">+3V3</text>
<text x="157" y="165">11</text>
<text x="157.9" y="163.2">9</text>
<text x="177.3" y="163.2">6</text>
<text x="177.3" y="166.8">8</text>
<text x="35.2" y="168.5">7</text>
<text x="35.2" y="170.3">8</text>
<text x="52.8" y="168.5">1</text>
<text x="52.8" y="170.3">10</text>
<text x="120.9" y="170.3">+3V3</text>
<text x="157.9" y="168.5">5</text>
<text x="177.3" y="170.3">3</text>
<text x="177.3" y="172.1">2</text>
<text x="177.3" y="173.9">1</text>
<text x="52.8" y="175.6">6</text>
<text x="157.9" y="175.6">4</text>
<text x="177.3" y="175.6">12</text>
<text x="195.6" y="179.6">DGND</text>
<text x="147.6" y="183.1">DGND</text>
<text x="17.8" y="186.7">AGND_TP</text>
<text x="67.6" y="186.7">AGND_TP</text>
<text x="99.6" y="186.7">DGND</text>
<text x="252.5" y="195.1">A</text>
<text x="265" y="195.1">JH</text>
<text x="269.9" y="195.1">08-Mar-11</text>
<text x="279.2" y="195.1">XXX</text>
<text x="283.8" y="195.1">XX-XXX-XX</text>
<text x="232.2" y="202.7">TFT-LCD &amp; QTouch</text>
</g>
<g font-size="1.6" fill="#00f">
<text x="71.5" y="15.3">+ C43</text>
<text x="134.1" y="69.3">PIN 39</text>
<text x="134.3" y="85">PIN 1</text>
</g>
<g font-size="1.6" fill="#000080">
<text x="72.9" y="17.4">10uF</text>
<text x="80" y="15.6">C44</text>
<text x="80" y="17.4">100nF</text>
<text x="88.9" y="15.6">C45</text>
<text x="88.9" y="17.4">100nF</text>
<text x="97.5" y="16.5">R49</text>
<text x="97.5" y="18.1">47K</text>
<text x="112.1" y="28.1">J8</text>
<text x="112.1" y="29.9">FH26-39S-0.3SHW</text>
<text x="174.8" y="28.3">Z7</text>
<text x="217" y="35.2">C47</text>
<text x="219.1" y="31.6">R51</text>
<text x="227.6" y="31.6">1K</text>
<text x="217" y="37">22nF</text>
<text x="219.1" y="45.9">R53</text>
<text x="227.6" y="45.9">1K</text>
<text x="247.2" y="44.1">K1</text>
<text x="247.2" y="45.9">QTouch Key</text>
<text x="217" y="49.4">C49</text>
<text x="217" y="51.2">22nF</text>
<text x="217" y="63.6">C51</text>
<text x="217" y="65.4">22nF</text>
<text x="219.1" y="60.1">R55</text>
<text x="227.6" y="60.1">1K</text>
<text x="54.4" y="69.5">10K</text>
<text x="54.6" y="67.9">R56</text>
<text x="79.3" y="72.5">JP13</text>
<text x="87.5" y="72.5">Header2</text>
<text x="217" y="77.9">C52</text>
<text x="219.1" y="74.3">R57</text>
<text x="227.6" y="74.3">1K</text>
<text x="80.4" y="81.4">R59</text>
<text x="88.9" y="81.4">0R</text>
<text x="161.8" y="81.4">FTM280C34D</text>
<text x="217" y="79.7">22nF</text>
<text x="54.8" y="84.1">R58</text>
<text x="54.8" y="85.7">4.7K</text>
<text x="219.1" y="88.5">R60</text>
<text x="227.6" y="88.5">1K</text>
<text x="217" y="92.1">C53</text>
<text x="217" y="93.9">22nF</text>
<text x="46.6" y="104.5">R61</text>
<text x="55.2" y="104.5">4.7K nm</text>
<text x="58.7" y="109.9">RA2</text>
<text x="58.7" y="111.7">4.7Kx4 nm</text>
<text x="256.1" y="111.7">S1</text>
<text x="256.1" y="113.4">QTouch Slider</text>
<text x="58.7" y="117">RA3</text>
<text x="58.7" y="118.8">4.7Kx4 nm</text>
<text x="46.6" y="124.1">R63</text>
<text x="55.2" y="124.1">4.7K nm</text>
<text x="229.4" y="125.9">C46</text>
<text x="231.5" y="122.3">R50</text>
<text x="240.1" y="122.3">1K</text>
<text x="105.8" y="127.7">D1</text>
<text x="105.8" y="129.4">PACDN044Y5R nm</text>
<text x="229.4" y="127.7">22nF</text>
<text x="231.5" y="136.5">R52</text>
<text x="240.1" y="136.5">1K</text>
<text x="229.4" y="140.1">C48</text>
<text x="229.4" y="141.9">22nF</text>
<text x="37.4" y="149">MN7</text>
<text x="65.5" y="148.1">R62</text>
<text x="65.5" y="149.7">100K</text>
<text x="37.4" y="150.8">ADS7843E</text>
<text x="160.1" y="152.5">MN8</text>
<text x="160.1" y="154.3">AAT3155ITP-T1</text>
<text x="229.4" y="154.3">C50</text>
<text x="231.5" y="150.8">R54</text>
<text x="240.1" y="150.8">1K</text>
<text x="64.4" y="157.9">R66</text>
<text x="64.4" y="161.4">R67</text>
<text x="72.9" y="157.9">0R</text>
<text x="72.9" y="161.4">0R</text>
<text x="86.8" y="157">R65</text>
<text x="86.8" y="158.6">100K</text>
<text x="143.7" y="160.5">R64</text>
<text x="151.2" y="159.7">C54</text>
<text x="151.2" y="161.4">1uF</text>
<text x="188.5" y="159.7">C55</text>
<text x="188.5" y="161.4">1uF</text>
<text x="229.4" y="156.1">22nF</text>
<text x="17.8" y="163.2">TP8</text>
<text x="24.9" y="163.2">TP9</text>
<text x="64.4" y="166.8">R70</text>
<text x="72.9" y="166.8">0R</text>
<text x="87.5" y="163.2">R69</text>
<text x="96.1" y="163.2">0R</text>
<text x="134.6" y="162.7">R68</text>
<text x="134.6" y="164.3">0R</text>
<text x="143.7" y="162.2">47K</text>
<text x="195.6" y="163.2">TP7</text>
<text x="64" y="173.9">C58</text>
<text x="71.2" y="173.9">C59</text>
<text x="78.3" y="173.9">C60</text>
<text x="85" y="171.2">R71</text>
<text x="85" y="172.8">1R</text>
<text x="88.9" y="168.7">L2</text>
<text x="88.9" y="170.3">10uH-100mA</text>
<text x="129.8" y="168.6">FB1</text>
<text x="129.8" y="170.3">BN03K314S300R</text>
<text x="151.2" y="172.1">C57</text>
<text x="151.2" y="173.9">4.7uF</text>
<text x="199.2" y="170.3">C56</text>
<text x="199.2" y="172.1">1uF</text>
<text x="21" y="174.8">R72</text>
<text x="21" y="176.4">100K</text>
<text x="28.1" y="174.8">R73</text>
<text x="28.1" y="176.4">100K</text>
<text x="64" y="175.7">100nF</text>
<text x="71.2" y="175.7">100nF</text>
<text x="78.3" y="175.7">100nF</text>
<text x="85.4" y="177.4">C61</text>
<text x="85.4" y="179.2">4.7uF</text>
<text x="92" y="178.7">R74</text>
<text x="92" y="180.3">0R</text>
</g>
<g font-size="1.6" fill="#f00">
<text x="10.5" y="18.3">PA[0..31]</text>
<text x="44.3" y="18.3">PC[0..31]</text>
<text x="55.5" y="31.6">PC13</text>
<text x="55.5" y="35.2">PC23</text>
<text x="55.5" y="33.4">PC22</text>
<text x="68" y="35.2">PC6</text>
<text x="68" y="33.4">PC7</text>
<text x="204.9" y="31.6">PC25</text>
<text x="55.5" y="37">PC24</text>
<text x="55.5" y="38.8">PC25</text>
<text x="55.5" y="40.5">PC26</text>
<text x="68" y="40.5">PC3</text>
<text x="68" y="38.8">PC4</text>
<text x="68" y="37">PC5</text>
<text x="204.9" y="38.8">PC24</text>
<text x="55.5" y="42.3">PC27</text>
<text x="55.5" y="44.1">PC28</text>
<text x="55.5" y="45.9">PC29</text>
<text x="55.5" y="47.6">PC30</text>
<text x="68" y="45.9">PC0</text>
<text x="68" y="44.1">PC1</text>
<text x="68" y="42.3">PC2</text>
<text x="87.5" y="47.6">LCD_DB9</text>
<text x="204.9" y="45.9">PC31</text>
<text x="55.5" y="49.4">PC31</text>
<text x="87.5" y="49.4">LCD_DB8</text>
<text x="87.5" y="51.2">LCD_DB7</text>
<text x="87.5" y="53">LCD_DB6</text>
<text x="204.9" y="53">PC30</text>
<text x="87.5" y="54.8">LCD_DB5</text>
<text x="87.5" y="56.5">LCD_DB4</text>
<text x="87.5" y="58.3">LCD_DB3</text>
<text x="68" y="65.4">PC11</text>
<text x="87.5" y="60.1">LCD_DB2</text>
<text x="87.5" y="61.9">LCD_DB1</text>
<text x="87.5" y="63.6">LCD_DB0</text>
<text x="204.9" y="60.1">PC29</text>
<text x="68" y="69">PC19</text>
<text x="68" y="67.2">PC8</text>
<text x="204.9" y="67.2">PC28</text>
<text x="32.9" y="75.2">NRST</text>
<text x="59.1" y="74.3">NRST</text>
<text x="68" y="72.5">PC15</text>
<text x="204.9" y="74.3">PC23</text>
<text x="73.3" y="81.4">LED_A</text>
<text x="91.1" y="83.2">LED_K1</text>
<text x="204.9" y="81.4">PC22</text>
<text x="91.1" y="88.5">LED_K4</text>
<text x="91.1" y="86.8">LED_K3</text>
<text x="91.1" y="85">LED_K2</text>
<text x="204.9" y="88.5">PC27</text>
<text x="91.1" y="95.7">X_LEFT</text>
<text x="91.1" y="93.9">X_RIGHT</text>
<text x="91.1" y="92.1">Y_DOWN</text>
<text x="91.1" y="90.3">Y_UP</text>
<text x="204.9" y="95.7">PC26</text>
<text x="36" y="104.5">LCD_DB0</text>
<text x="36" y="108.1">LCD_DB4</text>
<text x="36" y="113.4">LCD_DB1</text>
<text x="36" y="111.7">LCD_DB3</text>
<text x="36" y="109.9">LCD_DB2</text>
<text x="36" y="118.8">LCD_DB7</text>
<text x="36" y="117">LCD_DB6</text>
<text x="36" y="115.2">LCD_DB8</text>
<text x="84" y="117">X_RIGHT</text>
<text x="84" y="118.8">Y_UP</text>
<text x="36" y="124.1">LCD_DB9</text>
<text x="36" y="120.5">LCD_DB5</text>
<text x="84" y="120.5">X_LEFT</text>
<text x="84" y="122.3">Y_DOWN</text>
<text x="217.3" y="122.3">PA1</text>
<text x="217.3" y="129.4">PA0</text>
<text x="217.3" y="136.5">PA3</text>
<text x="217.3" y="143.7">PA2</text>
<text x="21.7" y="152.5">X_RIGHT</text>
<text x="21.7" y="154.3">Y_UP</text>
<text x="57.3" y="154.3">PA13</text>
<text x="57.3" y="152.5">PA14</text>
<text x="217.3" y="150.8">PA5</text>
<text x="21.7" y="156.1">X_LEFT</text>
<text x="21.7" y="157.9">Y_DOWN</text>
<text x="57.3" y="156.1">PA12</text>
<text x="76.9" y="161.4">PA17</text>
<text x="76.9" y="157.9">PA11</text>
<text x="217.3" y="157.9">PA4</text>
<text x="101.7" y="163.2">PA16</text>
<text x="123.1" y="165">PC13</text>
<text x="185.3" y="166.8">LED_A</text>
<text x="185.3" y="170.3">LED_K1</text>
<text x="185.3" y="172.1">LED_K2</text>
<text x="185.3" y="173.9">LED_K3</text>
<text x="185.3" y="175.7">LED_K4</text>
</g>
<g font-size="1.6" fill="#004000">
<text x="87.2" y="35">LCD_DB16</text>
<text x="87.2" y="40.4">LCD_DB13</text>
<text x="87.2" y="38.6">LCD_DB14</text>
<text x="87.2" y="36.8">LCD_DB15</text>
<text x="87.2" y="45.7">LCD_DB10</text>
<text x="87.2" y="43.9">LCD_DB11</text>
<text x="87.2" y="42.1">LCD_DB12</text>
</g>
<g font-size="1.6" fill="#004080">
<text x="112.9" y="32.7">VDD</text>
<text x="112.9" y="34.5">DB17</text>
<text x="112.9" y="36.3">DB16</text>
<text x="112.9" y="38.1">DB15</text>
<text x="112.9" y="39.8">DB14</text>
<text x="112.9" y="41.6">DB13</text>
<text x="112.9" y="43.4">DB12</text>
<text x="112.9" y="45.2">DB11</text>
<text x="112.9" y="46.9">DB10</text>
<text x="112.9" y="48.7">DB9</text>
<text x="112.9" y="50.5">DB8</text>
<text x="112.9" y="52.3">DB7</text>
<text x="112.9" y="54.1">DB6</text>
<text x="112.9" y="55.8">DB5</text>
<text x="112.9" y="57.6">DB4</text>
<text x="112.9" y="59.4">DB3</text>
<text x="112.9" y="61.2">DB2</text>
<text x="112.9" y="62.9">DB1</text>
<text x="112.9" y="64.7">DB0</text>
<text x="112.9" y="66.5">VDD</text>
<text x="112.9" y="68.3">RD</text>
<text x="112.9" y="70.1">WR</text>
<text x="112.9" y="71.8">RS</text>
<text x="112.9" y="73.6">CS</text>
<text x="112.9" y="75.4">RESET</text>
<text x="112.9" y="77.2">IM0</text>
<text x="112.9" y="79">IM1</text>
<text x="112.9" y="80.7">GND</text>
<text x="112.9" y="82.5">LED-A</text>
<text x="112.9" y="84.3">LEDK1</text>
<text x="112.9" y="86.1">LEDK2</text>
<text x="112.9" y="87.8">LEDK3</text>
<text x="112.9" y="89.6">LEDK4</text>
<text x="112.9" y="91.4">Y+</text>
<text x="112.9" y="93.2">Y-</text>
<text x="112.9" y="95">X+</text>
<text x="112.9" y="96.7">X-</text>
<text x="112.9" y="98.5">NC</text>
<text x="112.9" y="100.3">GND</text>
<text x="257" y="118.1">SR</text>
<text x="257" y="127">SL</text>
<text x="257" y="137.6">SM</text>
<text x="257" y="146.5">SR</text>
<text x="38.3" y="153.6">XP</text>
<text x="38.3" y="155.4">YP</text>
<text x="46.4" y="153.6">DCLK</text>
<text x="47.9" y="155.4">DIN</text>
<text x="38.3" y="157.2">XM</text>
<text x="38.3" y="159">YM</text>
<text x="46.1" y="157.2">DOUT</text>
<text x="48.5" y="159">CS</text>
<text x="160.9" y="157.2">C1+</text>
<text x="172.2" y="157.2">C2+</text>
<text x="44.5" y="164.3">PENIRQ</text>
<text x="46.4" y="162.5">BUSY</text>
<text x="46.4" y="167.9">VREF</text>
<text x="160.9" y="164.3">C1-</text>
<text x="160.9" y="166.1">EN/SET</text>
<text x="169.5" y="167.9">OUTCP</text>
<text x="172.6" y="164.3">C2-</text>
<text x="38.3" y="169.6">IN3</text>
<text x="38.3" y="171.4">IN4</text>
<text x="46.4" y="169.6">VCC1</text>
<text x="46.4" y="171.4">VCC2</text>
<text x="160.9" y="169.6">IN</text>
<text x="173.1" y="171.4">D1</text>
<text x="173.1" y="173.2">D2</text>
<text x="47.1" y="176.7">GND</text>
<text x="160.9" y="176.7">GND</text>
<text x="173.1" y="175">D3</text>
<text x="173.1" y="176.7">D4</text>
</g>
<text font-size="1.6" fill="#800000" x="105.8" y="131.2">TVS, SOT23-5</text>
<g font-size="1.4" fill="#00f">
<text x="136.4" y="75.6">PINs</text>
<text x="136.4" y="77.3">on</text>
<text x="136.4" y="79">BOT</text>
</g>
<g font-size="1.4">
<text x="251.3" y="196.7">REV</text>
<text x="255.7" y="194.9">INIT EDIT</text>
<text x="256.4" y="196.7">MODIF.</text>
<text x="265" y="196.7">DES.</text>
<text x="271.9" y="196.7">DATE</text>
<text x="279" y="196.7">VER.</text>
<text x="285.8" y="196.7">DATE</text>
<text x="251.5" y="199">SCALE</text>
<text x="279.2" y="199">REV.</text>
<text x="285.4" y="199">SHEET</text>
</g>
<g font-size="1.3">
<text x="30.8" y="1.3">5</text>
<text x="88.9" y="1.3">4</text>
<text x="147" y="1.3">3</text>
<text x="205" y="1.3">2</text>
<text x="263.1" y="1.3">1</text>
<text x=".5" y="28.4">D</text>
<text x="292.6" y="28.4">D</text>
<text x=".5" y="79.5">C</text>
<text x="292.6" y="79.5">C</text>
<text x=".5" y="130.6">B</text>
<text x="292.6" y="130.6">B</text>
<text x=".5" y="181.7">A</text>
<text x="292.6" y="181.7">A</text>
<text x="30.8" y="207.4">5</text>
<text x="88.9" y="207.4">4</text>
<text x="147" y="207.4">3</text>
<text x="205" y="207.4">2</text>
<text x="263.1" y="207.4">1</text>
</g>
<text font-size=".9" x="231.7" y="205.4">This agreement is our property. Reproduction and publication without our written authorization shall expose offender to legal proceedings.</text>
</svg>
